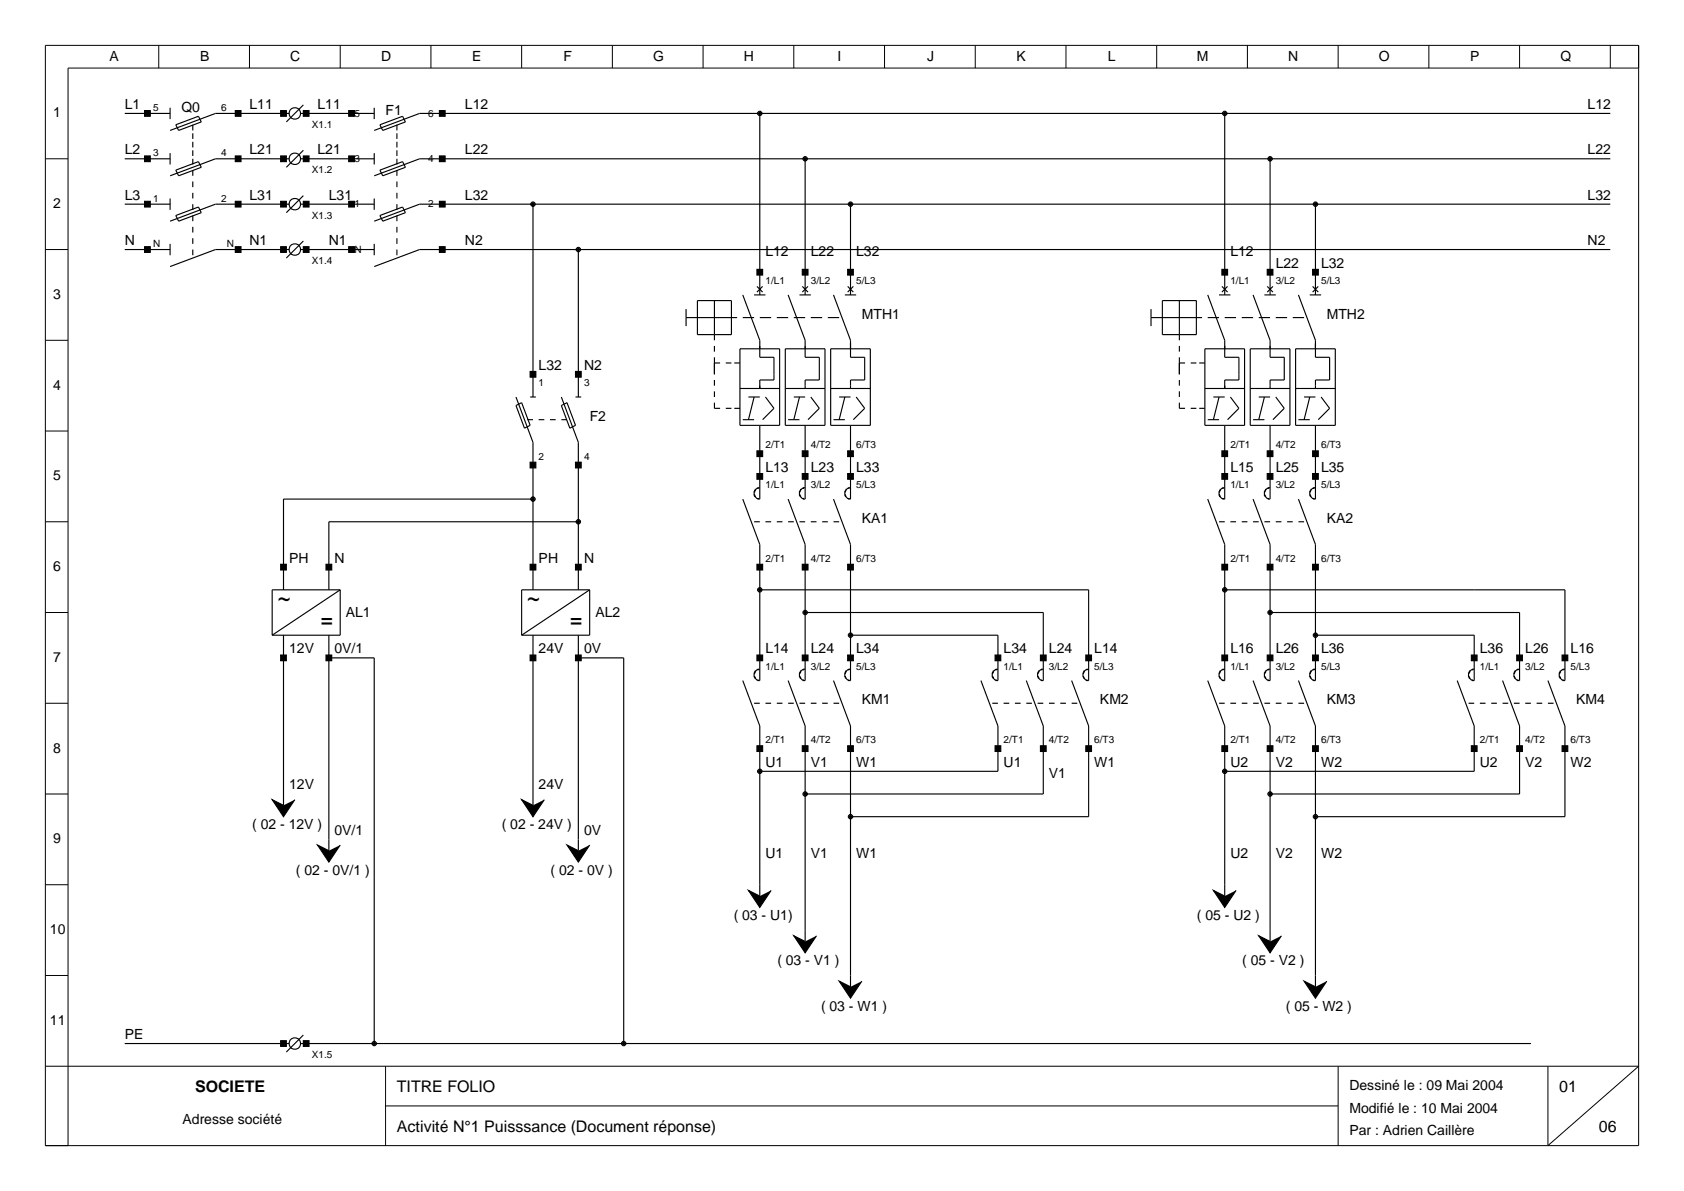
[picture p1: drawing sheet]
<svg xmlns="http://www.w3.org/2000/svg" width="297mm" height="210mm" viewBox="0 0 297 210" stroke-linecap="round" stroke-linejoin="round" font-family="sans-serif">
<g fill="none" stroke="#000" stroke-width=".2">
<path d="M30 19v2M53.5 18.5l-3 3M66 19v2M22 28h8M22 36h8M22 20h8M30 27v2M30 35v2M31 38l4-1.5 .5 1-4 1.5zM31 30l4-1.5 .5 1-4 1.5zM31 22l4-1.5 .5 1-4 1.5zM34 22v1"/>
<path d="M34 23.5v1M34 25v1M34 26.5v1M34 28v1M34 30v1M34 32v1M34 34v1M34 36v1M34 38v1M50 20h.1M50 28h.1M50 36h.1"/>
<path d="M51 20a1 1 0 0 1 1-1 1 1 0 0 1 1 1M51 20a1 1 0 0 0 1 1 1 1 0 0 0 1-1M51 28a1 1 0 0 1 1-1 1 1 0 0 1 1 1M51 28a1 1 0 0 0 1 1 1 1 0 0 0 1-1M51 36a1 1 0 0 1 1-1 1 1 0 0 1 1 1M51 36a1 1 0 0 0 1 1 1 1 0 0 0 1-1M51 28h-13l-8 3M51 36h-13l-8 3M51 20h-13l-8 3M53 28h13M53 36h13M53 20h13"/>
<path d="M53.5 26.5l-3 3M53.5 34.5l-3 3M54 20h.1M54 28h.1M54 36h.1M66 27v2M66 35v2M67 38l4-1.5 .5 1-4 1.5zM67 30l4-1.5 .5 1-4 1.5zM67 22l4-1.5 .5 1-4 1.5zM70 22v1M70 23.5v1"/>
<path d="M70 25v1M70 26.5v1M70 28v1M70 30v1M70 32v1M70 34v1M70 36v1M70 38v1M94 36v34M134 20v32M142 28v24M150 36v16"/>
<path d="M216 20v32M224 28v24M232 36v16M284 28h-210l-8 3M284 36h-210l-8 3M284 20h-210l-8 3M22 44h8M30 43v2M34 40v1M34 42v1M34 44v1M50 44h.1"/>
<path d="M51 44a1 1 0 0 1 1-1 1 1 0 0 1 1 1M51 44a1 1 0 0 0 1 1 1 1 0 0 0 1-1M51 44h-13l-8 3M53 44h13M53.5 42.5l-3 3M54 44h.1M66 43v2M70 40v1M70 42v1M70 44v1M102 44v26M121 56h9"/>
<path d="M121 54.5v3M123 53h6v6h-6zM126 53v7M131 52l3 8v3h2.5v4h-2.5v1.5M131 56h2M133 52h2M133.5 50.5l1 1M134 56h2M134.5 50.5l-1 1M137 56h2M139 52l3 8v3h2.5v4h-2.5v1.5M140 56h2"/>
<path d="M141 52h2M141.5 50.5l1 1M142.5 50.5l-1 1M143 56h2M146 56h2M147 52l3 8v3h2.5v4h-2.5v1.5M149 52h2M149.5 50.5l1 1M150.5 50.5l-1 1M203 56h9M203 54.5v3M205 53h6v6h-6z"/>
<path d="M208 53v7M213 52l3 8v3h2.5v4h-2.5v1.5M213 56h2M215 52h2M215.5 50.5l1 1M216 56h2M216.5 50.5l-1 1M219 56h2M221 52l3 8v3h2.5v4h-2.5v1.5M222 56h2M223 52h2M223.5 50.5l1 1"/>
<path d="M224.5 50.5l-1 1M225 56h2M228 56h2M229 52l3 8v3h2.5v4h-2.5v1.5M231 52h2M231.5 50.5l1 1M232.5 50.5l-1 1M284 44h-210l-8 3M91 70l3 8v26M91 71.5l1-.5 1.5 4-1 .5zM93 74h1M93.5 70h1"/>
<path d="M95 74h1M97 74h1M99 74h1M99 70l3 8v26M99 71.5l1-.5 1.5 4-1 .5zM101.5 70h1M126 61v1M126 63v3M126 67v1M126 69v1M126 71v1h1M126 64h1"/>
<path d="M128 72h1M128 64h1M129.5 72h1M129.5 64h1M130.5 61.5h7v13.5h-7zM130.5 68.5h7M131 74h2M132 70h2M133 70l-1 4M134 75v13a1 1 0 0 1-.9-1.5l.4-.4 .5-.1M135 70l1.5 2-2 2M138.5 61.5h7v13.5h-7z"/>
<path d="M138.5 68.5h7M139 74h2M140 70h2M141 70l-1 4M142 75v13a1 1 0 0 1-.9-1.5l.4-.4 .5-.1M143 70l1.5 2-2 2M146.5 61.5h7v13.5h-7zM146.5 68.5h7M147 74h2M148 70h2M149 70l-1 4M150 75v13a1 1 0 0 1-.9-1.5l.4-.4 .5-.1"/>
<path d="M151 70l1.5 2-2 2M208 71v1h1M208 64h1M208 61v1M208 63v3M208 67v1M208 69v1M210 72h1M210 64h1M211.5 72h1M211.5 64h1M212.5 61.5h7v13.5h-7z"/>
<path d="M212.5 68.5h7M213 74h2M214 70h2M215 70l-1 4M216 75v13a1 1 0 0 1-.9-1.5l.4-.4 .5-.1M217 70l1.5 2-2 2M220.5 61.5h7v13.5h-7zM220.5 68.5h7M221 74h2M222 70h2M223 70l-1 4M224 75v13a1 1 0 0 1-.9-1.5l.4-.4 .5-.1"/>
<path d="M225 70l1.5 2-2 2M228.5 61.5h7v13.5h-7zM228.5 68.5h7M229 74h2M230 70h2M231 70l-1 4M232 75v13a1 1 0 0 1-.9-1.5l.4-.4 .5-.1M233 70l1.5 2-2 2M94 88h-44v16M102 92h-44v12M131 88l3 8v24a1 1 0 0 1-.9-1.5l.4-.4 .5-.1M133 92h1"/>
<path d="M135 92h1M137 92h1M139 88l3 8v24a1 1 0 0 1-.9-1.5l.4-.4 .5-.1M139 92h1M141 92h1M143 92h1M145 92h1M147 88l3 8v24a1 1 0 0 1-.9-1.5l.4-.4 .5-.1M147 92h1M213 88l3 8v24a1 1 0 0 1-.9-1.5l.4-.4 .5-.1M215 92h1M217 92h1"/>
<path d="M219 92h1M221 88l3 8v24a1 1 0 0 1-.9-1.5l.4-.4 .5-.1M221 92h1M223 92h1M225 92h1M227 92h1M229 88l3 8v24a1 1 0 0 1-.9-1.5l.4-.4 .5-.1M229 92h1M50 112v30M58 116h8v68M58 112v38M60 104h-12v8"/>
<path d="M60 104v8h-12M60 104l-12 8M94 112v30M102 112v38M102 116h8v68M104 104h-12v8M104 104v8h-12M104 104l-12 8M134 104h58v16a1 1 0 0 1-.9-1.5l.4-.4 .5-.1M142 108h42v12a1 1 0 0 1-.9-1.5l.4-.4 .5-.1M150 112h26v8a1 1 0 0 1-.9-1.5l.4-.4 .5-.1M216 104h60v16a1 1 0 0 1-.9-1.5l.4-.4 .5-.1"/>
<path d="M224 108h44v12a1 1 0 0 1-.9-1.5l.4-.4 .5-.1M232 112h28v8a1 1 0 0 1-.9-1.5l.4-.4 .5-.1M131 120l3 8v30M133 124h1M135 124h1M137 124h1M139 120l3 8v38M139 124h1M141 124h1M143 124h1M145 124h1M147 120l3 8v46"/>
<path d="M147 124h1M173 120l3 8v8h-42M175 124h1M177 124h1M179 124h1M181 124h1M181 120l3 8v12h-42M183 124h1M185 124h1M187 124h1M189 124h1M189 120l3 8v16h-42"/>
<path d="M213 120l3 8v30M215 124h1M217 124h1M219 124h1M221 124h1M221 120l3 8v38M223 124h1M225 124h1M227 124h1M229 124h1M229 120l3 8v46M257 120l3 8v8h-44"/>
<path d="M259 124h1M261 124h1M263 124h1M265 124h1M265 120l3 8v12h-44M267 124h1M269 124h1M271 124h1M273 124h1M273 120l3 8v16h-44M22 184h29M50 184h.1"/>
<path d="M51 184a1 1 0 0 1 1-1 1 1 0 0 1 1 1M51 184a1 1 0 0 0 1 1 1 1 0 0 0 1-1M53 184h217M53.5 182.5l-3 3M54 184h.1"/>
</g>
<g fill="#000" stroke="#000" stroke-width=".2">
<path d="M25.5 27.5h1v1h-1zM25.5 35.5h1v1h-1zM25.5 19.5h1v1h-1zM41.5 27.5h1v1h-1zM41.5 35.5h1v1h-1zM41.5 19.5h1v1h-1zM49.5 19.5h1v1h-1zM49.5 27.5h1v1h-1zM49.5 35.5h1v1h-1zM53.5 19.5h1v1h-1zM53.5 27.5h1v1h-1zM53.5 35.5h1v1h-1z"/>
<path d="M61.5 27.5h1v1h-1zM61.5 35.5h1v1h-1zM61.5 19.5h1v1h-1zM77.5 27.5h1v1h-1zM77.5 35.5h1v1h-1zM77.5 19.5h1v1h-1zM25.5 43.5h1v1h-1zM41.5 43.5h1v1h-1zM49.5 43.5h1v1h-1zM53.5 43.5h1v1h-1zM61.5 43.5h1v1h-1zM77.5 43.5h1v1h-1z"/>
<path d="M133.5 47.5h1v1h-1zM141.5 47.5h1v1h-1zM149.5 47.5h1v1h-1zM215.5 47.5h1v1h-1zM223.5 47.5h1v1h-1zM231.5 47.5h1v1h-1zM93.5 65.5h1v1h-1zM101.5 65.5h1v1h-1zM93.5 81.5h1v1h-1zM101.5 81.5h1v1h-1zM133.5 83.5h1v1h-1zM133.5 79.5h1v1h-1z"/>
<path d="M141.5 83.5h1v1h-1zM141.5 79.5h1v1h-1zM149.5 83.5h1v1h-1zM149.5 79.5h1v1h-1zM215.5 79.5h1v1h-1zM215.5 83.5h1v1h-1zM223.5 79.5h1v1h-1zM223.5 83.5h1v1h-1zM231.5 79.5h1v1h-1zM231.5 83.5h1v1h-1zM49.5 99.5h1v1h-1zM49.5 115.5h1v1h-1z"/>
<path d="M57.5 99.5h1v1h-1zM57.5 115.5h1v1h-1zM93.5 99.5h1v1h-1zM93.5 115.5h1v1h-1zM101.5 99.5h1v1h-1zM101.5 115.5h1v1h-1zM133.5 99.5h1v1h-1zM133.5 115.5h1v1h-1zM141.5 99.5h1v1h-1zM141.5 115.5h1v1h-1zM149.5 99.5h1v1h-1zM149.5 115.5h1v1h-1z"/>
<path d="M175.5 115.5h1v1h-1zM183.5 115.5h1v1h-1zM191.5 115.5h1v1h-1zM215.5 99.5h1v1h-1zM215.5 115.5h1v1h-1zM223.5 99.5h1v1h-1zM223.5 115.5h1v1h-1zM231.5 99.5h1v1h-1zM231.5 115.5h1v1h-1zM259.5 115.5h1v1h-1zM267.5 115.5h1v1h-1zM275.5 115.5h1v1h-1z"/>
<path d="M133.5 131.5h1v1h-1zM141.5 131.5h1v1h-1zM149.5 131.5h1v1h-1zM175.5 131.5h1v1h-1zM183.5 131.5h1v1h-1zM191.5 131.5h1v1h-1zM215.5 131.5h1v1h-1zM223.5 131.5h1v1h-1zM231.5 131.5h1v1h-1zM259.5 131.5h1v1h-1zM267.5 131.5h1v1h-1zM275.5 131.5h1v1h-1z"/>
<path d="M48 141l2 1 2-1-2 3zM56 149l2 1 2-1-2 3zM92 141l2 1 2-1-2 3zM100 149l2 1 2-1-2 3zM132 157l2 1 2-1-2 3zM214 157l2 1 2-1-2 3zM140 165l2 1 2-1-2 3zM148 173l2 1 2-1-2 3zM222 165l2 1 2-1-2 3zM230 173l2 1 2-1-2 3zM49.5 183.5h1v1h-1zM53.5 183.5h1v1h-1z"/>
</g>
<g fill="#000" stroke="#000" stroke-width=".18">
<path d="M93.7 35.8l.3-.2-.4 .4zM94 35.6l.3 .2 .1 .2zM94.4 36l-.1 .2-.3 .2zM93.6 36l.4 .4-.3-.2z"/>
<path d="M133.7 19.8l.3-.2-.4 .4zM134 19.6l.3 .2 .1 .2zM134.4 20l-.1 .2-.3 .2zM133.6 20l.4 .4-.3-.2z"/>
<path d="M141.7 27.8l.3-.2-.4 .4zM142 27.6l.2 .1 .2 .3zM142.4 28l-.2 .3-.2 .1zM141.6 28l.4 .4-.3-.2z"/>
<path d="M149.7 35.8l.3-.2-.4 .4zM150 35.6l.2 .1 .2 .3zM150.4 36l-.2 .3-.2 .1zM149.6 36l.4 .4-.3-.2z"/>
<path d="M215.8 19.7l.2-.1-.4 .4zM216 19.6l.3 .2 .1 .2zM216.4 20l-.1 .2-.3 .2zM215.6 20l.4 .4-.3-.2z"/>
<path d="M223.7 27.8l.3-.2-.4 .4zM224 27.6l.2 .1 .2 .3zM224.4 28l-.2 .3-.2 .1zM223.6 28l.4 .4-.2-.1z"/>
<path d="M231.8 35.7l.2-.1-.4 .4zM232 35.6l.2 .1 .2 .3zM232.4 36l-.2 .3-.2 .1zM231.6 36l.4 .4-.2-.1z"/>
<path d="M101.7 43.8l.3-.2-.4 .4zM102 43.6l.3 .2 .1 .2zM102.4 44l-.1 .2-.3 .2zM101.6 44l.4 .4-.2-.1z"/>
<path d="M93.7 87.8l.3-.2-.4 .4zM94 87.6l.3 .2 .1 .2zM94.4 88l-.1 .2-.3 .2zM93.6 88l.4 .4-.2-.1z"/>
<path d="M101.8 91.7l.2-.1-.4 .4zM102 91.6l.2 .1 .2 .3zM102.4 92l-.1 .2-.3 .2zM101.6 92l.4 .4-.2-.1z"/>
<path d="M133.8 103.7l.2-.1-.4 .4zM134 103.6l.3 .2 .1 .2zM134 104.4l.4-.4-.2 .3zM133.6 104l.4 .4-.2-.1z"/>
<path d="M141.8 107.7l.2-.1-.4 .4zM142 107.6l.2 .1 .2 .3zM142.4 108l-.1 .2-.3 .2zM141.6 108l.4 .4-.3-.2z"/>
<path d="M149.7 111.8l.3-.2-.4 .4zM150 111.6l.2 .1 .2 .3zM150.4 112l-.1 .2-.3 .2zM149.6 112l.4 .4-.3-.2z"/>
<path d="M215.8 103.7l.2-.1-.4 .4zM216 103.6l.3 .2 .1 .2zM216 104.4l.4-.4-.2 .3zM215.6 104l.4 .4-.2-.1z"/>
<path d="M223.8 107.7l.2-.1-.4 .4zM224 107.6l.2 .1 .2 .3zM224.4 108l-.2 .3-.2 .1zM223.6 108l.4 .4-.2-.1z"/>
<path d="M231.8 111.7l.2-.1-.4 .4zM232 111.6l.2 .1 .2 .3zM232.4 112l-.2 .3-.2 .1zM231.6 112l.4 .4-.2-.1z"/>
<path d="M133.8 135.7l.2-.1-.4 .4zM134 135.6l.3 .2 .1 .2zM134.4 136l-.1 .2-.3 .2zM133.6 136l.4 .4-.2-.1z"/>
<path d="M215.8 135.7l.2-.1-.4 .4zM216 135.6l.3 .2 .1 .2zM216.4 136l-.1 .2-.3 .2zM215.6 136l.4 .4-.3-.2z"/>
<path d="M141.7 139.8l.3-.2-.4 .4zM142 139.6l.2 .1 .2 .3zM142.4 140l-.2 .3-.2 .1zM141.6 140l.4 .4-.3-.2z"/>
<path d="M149.7 143.8l.3-.2-.4 .4zM150 143.6l.3 .2 .1 .2zM150.4 144l-.2 .3-.2 .1zM149.6 144l.4 .4-.3-.2z"/>
<path d="M223.8 139.7l.2-.1-.4 .4zM224 139.6l.2 .1 .2 .3zM224.4 140l-.2 .3-.2 .1zM223.6 140l.4 .4-.2-.1z"/>
<path d="M231.7 143.8l.3-.2-.4 .4zM232 143.6l.3 .2 .1 .2zM232.4 144l-.2 .3-.2 .1zM231.6 144l.4 .4-.2-.1z"/>
<path d="M65.8 183.7l.2-.1-.4 .4zM66 183.6l.2 .1 .2 .3zM66.4 184l-.2 .3-.2 .1zM65.6 184l.4 .4-.2-.1z"/>
<path d="M109.8 183.7l.2-.1-.4 .4zM110 183.6l.3 .2 .1 .2zM110 184.4l.4-.4-.1 .2zM109.6 184l.4 .4-.2-.1z"/>
</g>
<g fill="#000">
<path d="M93.6 36l.4-.4 .4 .4-.4 .4zM133.6 20l.4-.4 .4 .4-.4 .4zM141.6 28l.4-.4 .4 .4-.4 .4zM149.6 36l.4-.4 .4 .4-.4 .4zM216 19.6l.4 .4-.4 .4-.4-.4zM223.6 28l.4-.4 .4 .4-.4 .4zM232 35.6l.4 .4-.4 .4-.4-.4zM101.6 44l.4-.4 .4 .4-.4 .4zM93.6 88l.4-.4 .4 .4-.4 .4zM102 91.6l.4 .4-.4 .4-.4-.4zM134 103.6l.4 .4-.4 .4-.4-.4zM142 107.6l.4 .4-.4 .4-.4-.4z"/>
<path d="M149.6 112l.4-.4 .4 .4-.4 .4zM216 103.6l.4 .4-.4 .4-.4-.4zM224 107.6l.4 .4-.4 .4-.4-.4zM231.6 112l.4-.4 .4 .4-.4 .4zM134 135.6l.4 .4-.4 .4-.4-.4zM216 135.6l.4 .4-.4 .4-.4-.4zM141.6 140l.4-.4 .4 .4-.4 .4zM149.6 144l.4-.4 .4 .4-.4 .4zM224 139.6l.4 .4-.4 .4-.4-.4zM231.6 144l.4-.4 .4 .4-.4 .4zM65.6 184l.4-.4 .4 .4-.4 .4zM109.6 184l.4-.4 .4 .4-.4 .4z"/>
</g>
<g fill="none" stroke="#000" stroke-width=".18">
<path d="M8 8h281v194h-281zM28 8v4M44 8v4M60 8v4M76 8v4M92 8v4M108 8v4M124 8v4M140 8v4M156 8v4M172 8v4M188 8v4"/>
<path d="M204 8v4M220 8v4M236 8v4M252 8v4M268 8v4M284 8v4M289 12h-277v190M8 28h4M8 44h4M8 60h4M8 76h4M8 92h4"/>
<path d="M8 108h4M8 124h4M8 140h4M8 156h4M8 172h4M8 188h281l-16 14v-14M68 188v14M68 195h168M236 188v14"/>
</g>
<g font-size="3.9">
<text x="49" y="107">~</text>
<text x="93" y="107">~</text>
<text x="56.5" y="111">=</text>
<text x="100.5" y="111">=</text>
</g>
<g font-size="2.8">
<text x="34.4" y="192.5">SOCIETE</text>
<text x="70" y="192.5">TITRE FOLIO</text>
<text x="275" y="192.5">01</text>
<text x="70" y="199.5">Activité N°1 Puisssance (Document réponse)</text>
<text x="282" y="199.5">06</text>
</g>
<g font-size="2.5">
<text x="19.3" y="10.7">A</text>
<text x="35.3" y="10.7">B</text>
<text x="51.2" y="10.7">C</text>
<text x="67.2" y="10.7">D</text>
<text x="83.3" y="10.7">E</text>
<text x="99.4" y="10.7">F</text>
<text x="115.2" y="10.7">G</text>
<text x="131.2" y="10.7">H</text>
<text x="147.7" y="10.7">I</text>
<text x="163.5" y="10.7">J</text>
<text x="179.3" y="10.7">K</text>
<text x="195.4" y="10.7">L</text>
<text x="211.1" y="10.7">M</text>
<text x="227.2" y="10.7">N</text>
<text x="243.2" y="10.7">O</text>
<text x="259.3" y="10.7">P</text>
<text x="275.2" y="10.7">Q</text>
<text x="9.4" y="20.7">1</text>
<text x="22" y="19.2">L1</text>
<text x="32" y="19.7">Q0</text>
<text x="44" y="19.2">L11</text>
<text x="56" y="19.2">L11</text>
<text x="68" y="20.2">F1</text>
<text x="82" y="19.2">L12</text>
<text x="280" y="19.2">L12</text>
<text x="22" y="27.2">L2</text>
<text x="44" y="27.2">L21</text>
<text x="56" y="27.2">L21</text>
<text x="82" y="27.2">L22</text>
<text x="280" y="27.2">L22</text>
<text x="22" y="35.2">L3</text>
<text x="44" y="35.2">L31</text>
<text x="58" y="35.2">L31</text>
<text x="82" y="35.2">L32</text>
<text x="280" y="35.2">L32</text>
<text x="9.4" y="36.7">2</text>
<text x="22" y="43.2">N</text>
<text x="44" y="43.2">N1</text>
<text x="58" y="43.2">N1</text>
<text x="82" y="43.2">N2</text>
<text x="135" y="45.2">L12</text>
<text x="143" y="45.2">L22</text>
<text x="151" y="45.2">L32</text>
<text x="217" y="45.2">L12</text>
<text x="225" y="47.2">L22</text>
<text x="233" y="47.2">L32</text>
<text x="280" y="43.2">N2</text>
<text x="9.4" y="52.7">3</text>
<text x="152" y="56.2">MTH1</text>
<text x="234" y="56.2">MTH2</text>
<text x="95" y="65.2">L32</text>
<text x="103" y="65.2">N2</text>
<text x="9.4" y="68.7">4</text>
<text x="104" y="74.2">F2</text>
<text x="135" y="83.2">L13</text>
<text x="143" y="83.2">L23</text>
<text x="151" y="83.2">L33</text>
<text x="217" y="83.2">L15</text>
<text x="225" y="83.2">L25</text>
<text x="233" y="83.2">L35</text>
<text x="9.4" y="84.7">5</text>
<text x="152" y="92.2">KA1</text>
<text x="234" y="92.2">KA2</text>
<text x="9.4" y="100.7">6</text>
<text x="51" y="99.2">PH</text>
<text x="59" y="99.2">N</text>
<text x="95" y="99.2">PH</text>
<text x="103" y="99.2">N</text>
<text x="61" y="108.7">AL1</text>
<text x="105" y="108.7">AL2</text>
<text x="9.4" y="116.7">7</text>
<text x="51" y="115.2">12V</text>
<text x="59" y="115.2">0V/1</text>
<text x="95" y="115.2">24V</text>
<text x="103" y="115.2">0V</text>
<text x="135" y="115.2">L14</text>
<text x="143" y="115.2">L24</text>
<text x="151" y="115.2">L34</text>
<text x="177" y="115.2">L34</text>
<text x="185" y="115.2">L24</text>
<text x="193" y="115.2">L14</text>
<text x="217" y="115.2">L16</text>
<text x="225" y="115.2">L26</text>
<text x="233" y="115.2">L36</text>
<text x="261" y="115.2">L36</text>
<text x="269" y="115.2">L26</text>
<text x="277" y="115.2">L16</text>
<text x="152" y="124.2">KM1</text>
<text x="194" y="124.2">KM2</text>
<text x="234" y="124.2">KM3</text>
<text x="278" y="124.2">KM4</text>
<text x="9.4" y="132.7">8</text>
<text x="135" y="135.2">U1</text>
<text x="143" y="135.2">V1</text>
<text x="151" y="135.2">W1</text>
<text x="177" y="135.2">U1</text>
<text x="185" y="137.2">V1</text>
<text x="193" y="135.2">W1</text>
<text x="217" y="135.2">U2</text>
<text x="225" y="135.2">V2</text>
<text x="233" y="135.2">W2</text>
<text x="261" y="135.2">U2</text>
<text x="269" y="135.2">V2</text>
<text x="277" y="135.2">W2</text>
<text x="51" y="139.2">12V</text>
<text x="95" y="139.2">24V</text>
<text x="9.4" y="148.7">9</text>
<text x="44.5" y="146.2">( 02 - 12V )</text>
<text x="59" y="147.2">0V/1</text>
<text x="88.5" y="146.2">( 02 - 24V )</text>
<text x="103" y="147.2">0V</text>
<text x="52.2" y="154.2">( 02 - 0V/1 )</text>
<text x="97.1" y="154.2">( 02 - 0V )</text>
<text x="135" y="151.2">U1</text>
<text x="143" y="151.2">V1</text>
<text x="151" y="151.2">W1</text>
<text x="217" y="151.2">U2</text>
<text x="225" y="151.2">V2</text>
<text x="233" y="151.2">W2</text>
<text x="8.8" y="164.7">10</text>
<text x="129.4" y="162.2">( 03 - U1)</text>
<text x="211.1" y="162.2">( 05 - U2 )</text>
<text x="137.1" y="170.2">( 03 - V1 )</text>
<text x="219.1" y="170.2">( 05 - V2 )</text>
<text x="144.8" y="178.2">( 03 - W1 )</text>
<text x="226.8" y="178.2">( 05 - W2 )</text>
<text x="8.8" y="180.7">11</text>
<text x="22" y="183.2">PE</text>
<text x="238" y="192.2">Dessiné le : 09 Mai 2004</text>
<text x="238" y="196.2">Modifié le : 10 Mai 2004</text>
<text x="32.2" y="198.2">Adresse société</text>
<text x="238" y="200.2">Par : Adrien Caillère</text>
</g>
<g font-size="1.8">
<text x="27" y="19.6">5</text>
<text x="39" y="19.6">6</text>
<text x="55" y="22.6">X1.1</text>
<text x="62.5" y="20.6">5</text>
<text x="75.5" y="20.6">6</text>
<text x="27" y="27.6">3</text>
<text x="39" y="27.6">4</text>
<text x="62.5" y="28.6">3</text>
<text x="75.5" y="28.6">4</text>
<text x="27" y="35.6">1</text>
<text x="39" y="35.6">2</text>
<text x="55" y="30.6">X1.2</text>
<text x="55" y="38.6">X1.3</text>
<text x="62.5" y="36.6">1</text>
<text x="75.5" y="36.6">2</text>
<text x="27" y="43.6">N</text>
<text x="40" y="43.6">N</text>
<text x="55" y="46.6">X1.4</text>
<text x="62.5" y="44.6">N</text>
<text x="135" y="50.1">1/L1</text>
<text x="143" y="50.1">3/L2</text>
<text x="151" y="50.1">5/L3</text>
<text x="217" y="50.1">1/L1</text>
<text x="225" y="50.1">3/L2</text>
<text x="233" y="50.1">5/L3</text>
<text x="95" y="68.1">1</text>
<text x="103" y="68.1">3</text>
<text x="95" y="81.1">2</text>
<text x="103" y="81.1">4</text>
<text x="135" y="79.1">2/T1</text>
<text x="143" y="79.1">4/T2</text>
<text x="151" y="79.1">6/T3</text>
<text x="217" y="79.1">2/T1</text>
<text x="225" y="79.1">4/T2</text>
<text x="233" y="79.1">6/T3</text>
<text x="135" y="86.1">1/L1</text>
<text x="143" y="86.1">3/L2</text>
<text x="151" y="86.1">5/L3</text>
<text x="217" y="86.1">1/L1</text>
<text x="225" y="86.1">3/L2</text>
<text x="233" y="86.1">5/L3</text>
<text x="135" y="99.1">2/T1</text>
<text x="143" y="99.1">4/T2</text>
<text x="151" y="99.1">6/T3</text>
<text x="217" y="99.1">2/T1</text>
<text x="225" y="99.1">4/T2</text>
<text x="233" y="99.1">6/T3</text>
<text x="135" y="118.1">1/L1</text>
<text x="143" y="118.1">3/L2</text>
<text x="151" y="118.1">5/L3</text>
<text x="177" y="118.1">1/L1</text>
<text x="185" y="118.1">3/L2</text>
<text x="193" y="118.1">5/L3</text>
<text x="217" y="118.1">1/L1</text>
<text x="225" y="118.1">3/L2</text>
<text x="233" y="118.1">5/L3</text>
<text x="261" y="118.1">1/L1</text>
<text x="269" y="118.1">3/L2</text>
<text x="277" y="118.1">5/L3</text>
<text x="135" y="131.1">2/T1</text>
<text x="143" y="131.1">4/T2</text>
<text x="151" y="131.1">6/T3</text>
<text x="177" y="131.1">2/T1</text>
<text x="185" y="131.1">4/T2</text>
<text x="193" y="131.1">6/T3</text>
<text x="217" y="131.1">2/T1</text>
<text x="225" y="131.1">4/T2</text>
<text x="233" y="131.1">6/T3</text>
<text x="261" y="131.1">2/T1</text>
<text x="269" y="131.1">4/T2</text>
<text x="277" y="131.1">6/T3</text>
<text x="55" y="186.6">X1.5</text>
</g>
</svg>
